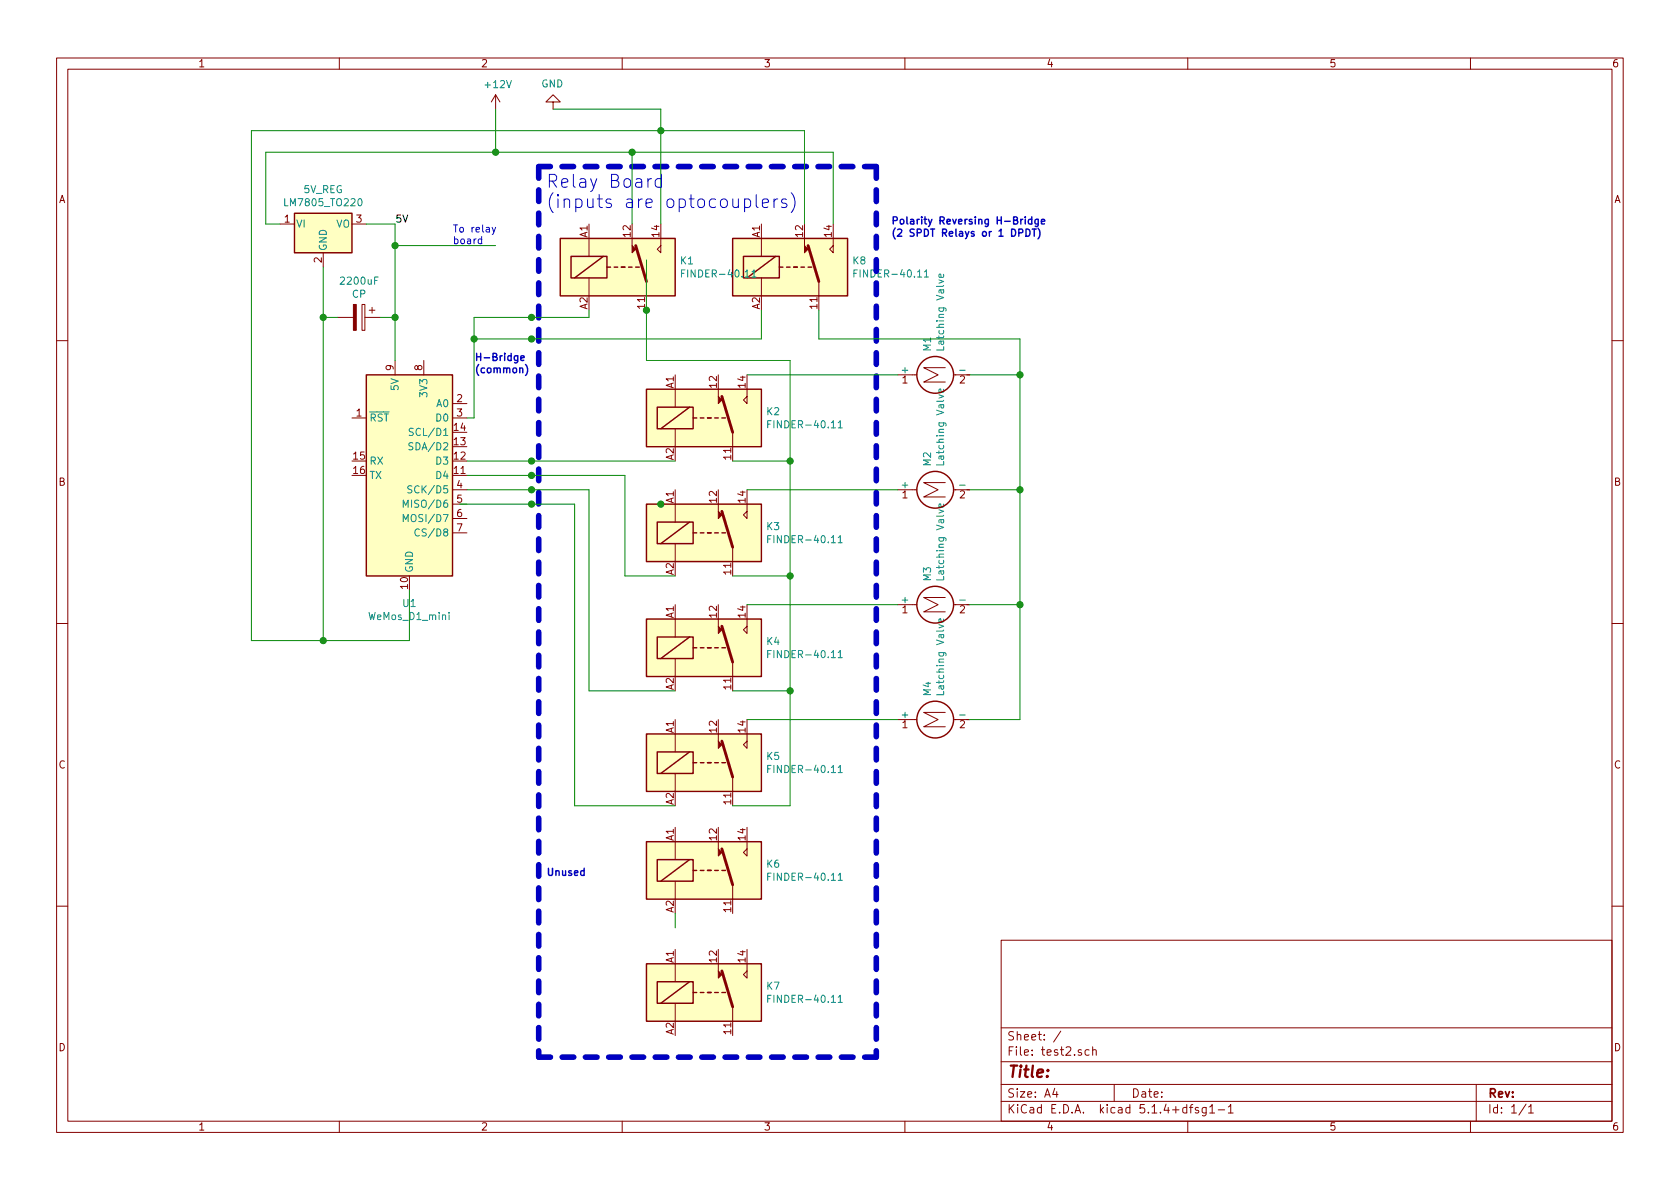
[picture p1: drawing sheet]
<svg xmlns="http://www.w3.org/2000/svg" width="297mm" height="210mm" viewBox="0 0 297 210" stroke-linecap="round" stroke-linejoin="round" font-family="sans-serif">
<g fill="none" stroke="#840000" stroke-width=".18">
<path d="M10 10.3h277v189.9h-277zM12 12.2h273v186.1h-273zM60 10.3v1.9M87.6 16.8l-.7 1.2M87.6 16.8v2.5M87.6 16.8l.8 1.2M97.8 18h1.3l-1.3-1.2-1.3 1.2h1.3v1.3M110 10.3v1.9M160 10.3v1.9M210 10.3v1.9M260 10.3v1.9M49.5 39.6h2.6"/>
<path d="M62.2 39.6h2.6M57.1 44.7v2.5M59.7 56.1h2.8M64 53.8h.5v4.6h-.5zM64.5 56.1h2.8M65.3 54.9h1M65.8 54.4v1M104.1 42.2v3.1M104.1 49.1v3.2M111.8 42.2v1.2M114.3 49.8v2.5M116.2 44.1l.6-.7v1.3z"/>
<path d="M116.8 42.2v1.2M134.6 42.2v3.1M134.6 49.1v3.2M142.2 42.2v1.2M144.8 49.8v2.5M147.3 43.4v1.3l-.6-.6zM147.3 42.2v1.2M10 60.2h2M62.2 73.9h2.6M69.8 63.7v2.6M74.9 63.7v2.6M80 73.9h2.5"/>
<path d="M80 71.4h2.5M119.4 68.8v3.2M119.4 75.8v3.2M127 68.8v1.3M129.5 76.4v2.6M131.4 70.7l.7-.6v1.3zM132.1 68.8v1.3M158.7 66.3h3.4M167.1 65h-3.8l2.6 1.3-2.6 1.3h3.8M168.6 66.3h2.8M285 60.2h2M80 86.6h2.5"/>
<path d="M80 89.1h2.5M80 91.7h2.5M80 94.2h2.5M119.4 89.1v3.2M119.4 96.1v3.2M127 89.1v1.3M129.5 96.8v2.5M131.4 91.1l.7-.7v1.3zM132.1 89.1v1.3M158.7 86.6h3.4M167.1 85.3h-3.8l2.6 1.3-2.6 1.3h3.8M168.6 86.6h2.8"/>
<path d="M10 110.3h2M119.4 109.5v3.1M119.4 116.5v3.1M127 109.5v1.2M129.5 117.1v2.5M131.4 111.4l.7-.7v1.3zM132.1 109.5v1.2M158.7 106.9h3.4M167.1 105.7h-3.8l2.6 1.2-2.6 1.3h3.8M168.6 106.9h2.8M285 110.3h2M119.4 129.8v3.2"/>
<path d="M119.4 136.8v3.1M127 129.8v1.3M129.5 137.4v2.5M132.1 131.1v1.2l-.7-.6zM132.1 129.8v1.3M158.7 127.2h3.4M167.1 126h-3.8l2.6 1.2-2.6 1.3h3.8M168.6 127.2h2.8M119.4 148.8v3.2M119.4 155.8v3.2M127 148.8v1.3M129.5 156.5v2.5"/>
<path d="M132.1 150.1v1.3l-.7-.7zM132.1 148.8v1.3M10 160.2h2M119.4 170.4v3.2M119.4 177.4v3.2M127 170.4v1.3M129.5 178v2.6M131.4 172.3l.7-.6v1.3zM132.1 170.4v1.3M177 166.3h108v32h-108zM285 160.2h2M60 198.3v1.9"/>
<path d="M110 198.3v1.9M160 198.3v1.9M177 194.8h108M177 191.8h108M177 187.8h108M177 181.8h108M186.5 192.5l-.4 1h1M186.8 193v1M187.6 182.3l-1.3 2M192.6 185.7l-.5-.1-.3 .3 .2 .6h.6M193.2 185.7l.2-.1 .4 .1v.9M193.2 185.1v1.5"/>
<path d="M197 191.8v3M210 198.3v1.9M210.3 195.8h.6M210.9 195.3l-.4 .2v1.3M211.9 195.9l-.4-.1-.2 .2 .1 .3 .5 .1v.3h-.6M213.3 195.8v1.2l-.3 .3h-.4M213.3 195.9l-.5-.1-.3 .3 .1 .6 .2 .1 .5-.1M213.9 195.8l.4-.5v1.5M213.9 196.8h.9M215.4 196.3h1.1M217.2 195.8l.4-.5v1.5M217.2 196.8h.8"/>
<path d="M260 198.3v1.9M261 191.8v6.5M269.8 195.2l-1.2 2M270.3 195.8l.4-.5v1.5M270.3 196.8h.8"/>
</g>
<g fill="#ffffc2" stroke="#ffffc2" stroke-width=".18">
<path d="M114.3 68.8h20.3v10.2h-20.3z"/>
<path d="M64.8 66.3h15.2v35.5h-15.2z"/>
<path d="M52.1 37.7h10.1v7h-10.1z"/>
<path d="M114.3 170.4h20.3v10.2h-20.3z"/>
<path d="M129.5 42.2h20.4v10.1h-20.4z"/>
<path d="M99.1 42.2h20.3v10.1h-20.3z"/>
<path d="M114.3 129.8h20.3v10.1h-20.3z"/>
<path d="M114.3 109.5h20.3v10.1h-20.3z"/>
<path d="M114.3 89.1h20.3v10.2h-20.3z"/>
<path d="M114.3 148.8h20.3v10.2h-20.3z"/>
</g>
<g fill="none" stroke="#840000" stroke-width=".25">
<path d="M52.1 37.7h10.1v7h-10.1zM99.1 42.2h20.3v10.1h-20.3zM101 45.3h6.3v3.8h-6.3zM106.7 45.3l-5.1 3.8M107.3 47.2h.6M108.6 47.2h.6M109.9 47.2h.6M111.1 47.2h.7M112.4 47.2h.6M129.5 42.2h20.4v10.1h-20.4zM131.4 45.3h6.4v3.8h-6.4zM137.2 45.3l-5.1 3.8"/>
<path d="M137.8 47.2h.6M139.1 47.2h.6M140.3 47.2h.7M141.6 47.2h.6M142.9 47.2h.6M64.8 66.3h15.2v35.5h-15.2zM114.3 68.8h20.3v10.2h-20.3zM116.2 72h6.4v3.8h-6.4zM121.9 72l-5.1 3.8M122.6 73.9h.6M123.8 73.9h.7M125.1 73.9h.6"/>
<path d="M126.4 73.9h.6M127.6 73.9h.7M114.3 89.1h20.3v10.2h-20.3zM116.2 92.3h6.4v3.8h-6.4zM121.9 92.3l-5.1 3.8M122.6 94.2h.6M123.8 94.2h.7M125.1 94.2h.6M126.4 94.2h.6M127.6 94.2h.7M114.3 109.5h20.3v10.1h-20.3zM116.2 112.6h6.4v3.9h-6.4z"/>
<path d="M121.9 112.6l-5.1 3.9M122.6 114.5h.6M123.8 114.5h.7M125.1 114.5h.6M126.4 114.5h.6M127.6 114.5h.7M114.3 129.8h20.3v10.1h-20.3zM116.2 133h6.4v3.8h-6.4zM121.9 133l-5.1 3.8M122.6 134.9h.6M123.8 134.9h.7M125.1 134.9h.6"/>
<path d="M126.4 134.9h.6M127.6 134.9h.7M114.3 148.8h20.3v10.2h-20.3zM116.2 152h6.4v3.8h-6.4zM121.9 152l-5.1 3.8M122.6 153.9h.6M123.8 153.9h.7M125.1 153.9h.6M126.4 153.9h.6M127.6 153.9h.7M114.3 170.4h20.3v10.2h-20.3zM116.2 173.6h6.4v3.8h-6.4z"/>
<path d="M121.9 173.6l-5.1 3.8M122.6 175.5h.6M123.8 175.5h.7M125.1 175.5h.6M126.4 175.5h.6M127.6 175.5h.7"/>
<circle cx="165.4" cy="66.3" r="3.3"/>
<circle cx="165.4" cy="86.6" r="3.3"/>
<circle cx="165.4" cy="106.9" r="3.3"/>
<circle cx="165.4" cy="127.2" r="3.3"/>
</g>
<path d="M112.4 43.4l1.9 6.4M142.9 43.4l1.9 6.4M127.6 70.1l1.9 6.3M127.6 90.4l1.9 6.4M127.6 110.7l1.9 6.4M127.6 131.1l1.9 6.3M127.6 150.1l1.9 6.4M127.6 171.7l1.9 6.3" fill="none" stroke="#840000" stroke-width=".51"/>
<g fill="#840000" stroke="#840000" stroke-width=".18">
<path d="M127 70.1l.6 .6-.6 .7z"/>
<path d="M62.5 53.8h.5v4.6h-.5z"/>
<path d="M127 171.7l.6 .6-.6 .7z"/>
<path d="M142.2 43.4l.7 .7-.7 .6z"/>
<path d="M111.8 43.4l.6 .7-.6 .6z"/>
<path d="M127 131.1l.6 .6-.6 .6z"/>
<path d="M127 110.7l.6 .7-.6 .6z"/>
<path d="M127 90.4l.6 .7-.6 .6z"/>
<path d="M127 150.1l.6 .6-.6 .7z"/>
</g>
<g fill="none" stroke="#008484" stroke-width=".18">
<path d="M120.5 48.3h.4M121.1 47.7h-.6v1.3M133 48.1l.3-.4v1.3M133 49h.7M151 48.3h.4M151.6 47.7h-.6v1.3M163.4 48.1l.4-.4v1.3M163.4 49h.8M166.8 48.5l.1 .4-.2 .2-.6-.1v-.5h.2l.1 .6M73 78.4l-.5-.1-.2 .1 .1 .4 .5 .3 .1 .2-.2 .2h-.5M73.1 75.8l-.5-.1-.2 .2v.3l.5 .3 .2 .3-.3 .2h-.5M135.7 75h.5"/>
<path d="M136.3 74.4h-.6v1.3M148.2 74.7l.4-.3v1.3M148.2 75.7h.7M166.8 68.8l.1 .4-.2 .2-.6-.1v-.5h.2l.1 .6M71.3 89.7v-1.3l.4 1 .5-1v1.3M71.3 92.2v-1.2l.4 .9 .5-.9v1.2M72.8 86l-.5-.1-.2 .3 .1 .3 .6 .2v.3l-.2 .2-.5-.1M74.1 93.6a.6 .6 0 0 0-.8 .5 .6 .6 0 0 0 .6 .7l.2-.1M135.7 95.3h.5M136.3 94.7h-.6v1.3M148.2 95.1l.4-.4v1.3M148.2 96h.7"/>
<path d="M166.8 89.1l.1 .4-.2 .2-.6-.1v-.5h.2l.1 .6M79.4 108.3v.1M79.4 108.7v.9M135.7 115.6h.5M136.3 115h-.6v1.3M148.2 115.4l.4-.4v1.3M148.2 116.3h.7M166.8 109.5l.1 .3-.2 .2h-.6v-.5l.2-.1 .1 .6M135.7 136h.5M136.3 135.4h-.6v1.2M148.2 135.7l.4-.3v1.2M148.2 136.6h.7"/>
<path d="M135.7 155h.5M136.3 154.4h-.6v1.3M148.2 154.8l.4-.4v1.3M148.2 155.7h.7M135.7 176.6h.5M136.3 176h-.6v1.3M148.2 176.3l.4-.3v1.3M148.2 177.3h.7"/>
</g>
<path d="M95.2 29.5h59.7M95.2 29.5v157.4M154.9 29.5v157.4M154.9 186.9h-59.7" fill="none" stroke="#0000c2" stroke-width=".99" stroke-dasharray="2.1 2.1"/>
<g fill="none" stroke="#008400" stroke-width=".18">
<path d="M87.6 19.3v7.6M97.8 19.3h19v20.3M49.5 39.6h-2.5v-12.7h100.3v12.7M64.8 39.6h5v24.1M111.8 26.9v12.7M142.2 39.6v-16.5h-97.8v90.2h28v-8.9M57.1 56.1h2.6M57.1 47.2v66.1M67.3 56.1h2.5M69.8 43.4h17.8M104.1 54.9v1.2h-20.3v17.8h-1.3M114.3 46v17.7h25.4v78.8h-10.2"/>
<path d="M134.6 54.9v5h-50.8M144.8 54.9v5h35.5v67.3h-8.9M132.1 66.3h26.6M171.4 66.3h8.9M81.3 89.1h20.3v53.4h17.8M82.5 86.6h21.6v35.6h15.3M82.5 84.1h28v17.7h8.9M82.5 81.5h36.9M129.5 81.5h10.2M132.1 86.6h26.6M171.4 86.6h8.9M129.5 101.8h10.2"/>
<path d="M132.1 106.9h26.6M171.4 106.9h8.9M129.5 122.2h10.2M132.1 127.2h26.6M119.4 161.5v2.6"/>
</g>
<g fill="none" stroke="#0000c2" stroke-width=".18">
<path d="M115.2 31.6a.6 .6 0 0 0-.6 .4M116.9 31.7l-.2-.1a.72 .72 0 0 0-.9 .4l.2 .9a.77 .77 0 0 0 .9 .1M116.9 30.8v2.3M131.6 35.3l.7-.1 .3 .2 .1 .2-.1 .9a.74 .74 0 0 1-1 .1M133.7 34.4v2l.1 .2 .2 .1M134.8 35.9l1.1-.2-.1-.4-.7-.1-.3 .3 .1 1.1 .2 .1 .7-.1M136.9 35.2v1.5M137.5 35.2l-.4 .1-.2 .3M139 35.3a.52 .52 0 0 0-.8 .2l.1 .3 .5 .1 .3 .4-.1 .3-.2 .1-.6-.1M139.9 34.1a2.63 2.63 0 0 1 0 3.5M85.2 42.3h-.4l-.2 .2 .1 .5h.5M85.2 41.8v1.3"/>
<path d="M87 40.2l.3 .8M87.6 40.2l-.4 1.1-.2 .2"/>
</g>
<path d="M182.4 38.8h-.3l-.3 .2 .1 .6h.5M182.4 38.3v1.3M183.6 38.8l-.1 1.1-.2 .2-.3-.1M183.6 38.8h-.4l-.2 .2 .1 .6h.5M184.1 39.2l.6-.1v-.3h-.4l-.2 .2 .1 .6h.5M180.1 41.2l.6-.1 .1-.5-.2-.1h-.5v1.3M181.4 40.5a.64 .64 0 0 1 .7 .6 .64 .64 0 0 1-.7 .7zM182.5 40.5h.7M182.9 40.5v1.3M183.5 40.3a1.47 1.47 0 0 1 0 2M92.1 63.3l.6-.1-.1-.2-.3-.1-.2 .2v.6h.5M92.9 64.5a1.4 1.4 0 0 1 0 1.9" fill="none" stroke="#0000c2" stroke-width=".25"/>
<g fill="#008400" stroke="#008400" stroke-width=".25">
<circle cx="94" cy="56.1" r=".51"/>
<circle cx="116.8" cy="89.1" r=".51"/>
<circle cx="94" cy="89.1" r=".51"/>
<circle cx="83.8" cy="59.9" r=".51"/>
<circle cx="94" cy="86.6" r=".51"/>
<circle cx="116.8" cy="23.1" r=".51"/>
<circle cx="94" cy="84.1" r=".51"/>
<circle cx="111.8" cy="26.9" r=".51"/>
<circle cx="94" cy="81.5" r=".51"/>
<circle cx="94" cy="59.9" r=".51"/>
<circle cx="180.3" cy="66.3" r=".51"/>
<circle cx="69.9" cy="43.4" r=".51"/>
<circle cx="139.7" cy="81.5" r=".51"/>
<circle cx="114.3" cy="54.9" r=".51"/>
<circle cx="57.2" cy="113.3" r=".51"/>
<circle cx="139.7" cy="101.8" r=".51"/>
<circle cx="69.9" cy="56.1" r=".51"/>
<circle cx="87.6" cy="26.9" r=".51"/>
<circle cx="139.7" cy="122.2" r=".51"/>
<circle cx="180.3" cy="106.9" r=".51"/>
<circle cx="57.2" cy="56.1" r=".51"/>
<circle cx="180.3" cy="86.6" r=".51"/>
</g>
<g font-size="3.2" fill="#0000c2">
<text x="96.5" y="33.2">Relay Board</text>
<text x="96.5" y="36.8">(inputs are optocouplers)</text>
</g>
<text font-size="2.8" fill="#840000" x="178" y="190.5">Title:</text>
<g font-size="2.1" fill="#840000">
<text x="178" y="184">Sheet: /</text>
<text x="178" y="186.7">File: test2.sch</text>
<text x="178" y="196.9">KiCad E.D.A. kicad 5.1.4+dfsg1-1</text>
<text x="178" y="194.1">Size: A4</text>
<text x="200" y="194.1">Date:</text>
<text x="263" y="194.1">Rev:</text>
<text x="263" y="196.9">Id: 1/1</text>
</g>
<g font-size="1.8" fill="#840000">
<text x="35" y="11.9">1</text>
<text x="85" y="11.9">2</text>
<text x="135" y="11.9">3</text>
<text x="185" y="11.9">4</text>
<text x="235" y="11.9">5</text>
<text x="285" y="11.9">6</text>
<text x="10.4" y="35.9">A</text>
<text x="285.4" y="35.9">A</text>
<text x="50.3" y="39.4">1</text>
<text x="63" y="39.4">3</text>
<text x="111.5" y="41.9" transform="rotate(-90 111.5 41.9)">12</text>
<text x="116.6" y="41.9" transform="rotate(-90 116.6 41.9)">14</text>
<text x="142" y="41.9" transform="rotate(-90 142 41.9)">12</text>
<text x="147.1" y="41.9" transform="rotate(-90 147.1 41.9)">14</text>
<text x="56.9" y="46.5" transform="rotate(-90 56.9 46.5)">2</text>
<text x="103.9" y="42" transform="rotate(-90 103.9 42)">A1</text>
<text x="134.4" y="42" transform="rotate(-90 134.4 42)">A1</text>
<text x="103.9" y="54.7" transform="rotate(-90 103.9 54.7)">A2</text>
<text x="114" y="54.6" transform="rotate(-90 114 54.6)">11</text>
<text x="134.4" y="54.7" transform="rotate(-90 134.4 54.7)">A2</text>
<text x="144.5" y="54.6" transform="rotate(-90 144.5 54.6)">11</text>
<text x="69.6" y="65.5" transform="rotate(-90 69.6 65.5)">9</text>
<text x="74.7" y="65.5" transform="rotate(-90 74.7 65.5)">8</text>
<text x="80.8" y="71.1">2</text>
<text x="119.1" y="68.7" transform="rotate(-90 119.1 68.7)">A1</text>
<text x="126.7" y="68.5" transform="rotate(-90 126.7 68.5)">12</text>
<text x="131.8" y="68.5" transform="rotate(-90 131.8 68.5)">14</text>
<text x="159.5" y="67.8">1</text>
<text x="169.7" y="67.8">2</text>
<text x="63" y="73.7">1</text>
<text x="80.3" y="76.2">14</text>
<text x="80.8" y="73.7">3</text>
<text x="62.5" y="81.3">15</text>
<text x="62.5" y="83.8">16</text>
<text x="80.3" y="83.8">11</text>
<text x="80.3" y="81.3">12</text>
<text x="80.3" y="78.7">13</text>
<text x="119.1" y="81.4" transform="rotate(-90 119.1 81.4)">A2</text>
<text x="129.3" y="81.2" transform="rotate(-90 129.3 81.2)">11</text>
<text x="10.4" y="85.9">B</text>
<text x="80.8" y="86.4">4</text>
<text x="80.8" y="88.9">5</text>
<text x="119.1" y="89" transform="rotate(-90 119.1 89)">A1</text>
<text x="126.7" y="88.8" transform="rotate(-90 126.7 88.8)">12</text>
<text x="131.8" y="88.8" transform="rotate(-90 131.8 88.8)">14</text>
<text x="159.5" y="88.1">1</text>
<text x="169.7" y="88.1">2</text>
<text x="285.4" y="85.9">B</text>
<text x="80.8" y="91.4">6</text>
<text x="80.8" y="94">7</text>
<text x="119.1" y="101.7" transform="rotate(-90 119.1 101.7)">A2</text>
<text x="129.3" y="101.5" transform="rotate(-90 129.3 101.5)">11</text>
<text x="72.1" y="104.1" transform="rotate(-90 72.1 104.1)">10</text>
<text x="119.1" y="109.3" transform="rotate(-90 119.1 109.3)">A1</text>
<text x="126.7" y="109.2" transform="rotate(-90 126.7 109.2)">12</text>
<text x="131.8" y="109.2" transform="rotate(-90 131.8 109.2)">14</text>
<text x="159.5" y="108.5">1</text>
<text x="169.7" y="108.5">2</text>
<text x="119.1" y="122" transform="rotate(-90 119.1 122)">A2</text>
<text x="129.3" y="121.9" transform="rotate(-90 129.3 121.9)">11</text>
<text x="119.1" y="129.6" transform="rotate(-90 119.1 129.6)">A1</text>
<text x="126.7" y="129.5" transform="rotate(-90 126.7 129.5)">12</text>
<text x="131.8" y="129.5" transform="rotate(-90 131.8 129.5)">14</text>
<text x="159.5" y="128.8">1</text>
<text x="169.7" y="128.8">2</text>
<text x="10.4" y="135.9">C</text>
<text x="285.4" y="135.9">C</text>
<text x="119.1" y="142.3" transform="rotate(-90 119.1 142.3)">A2</text>
<text x="129.3" y="142.2" transform="rotate(-90 129.3 142.2)">11</text>
<text x="119.1" y="148.7" transform="rotate(-90 119.1 148.7)">A1</text>
<text x="126.7" y="148.5" transform="rotate(-90 126.7 148.5)">12</text>
<text x="131.8" y="148.5" transform="rotate(-90 131.8 148.5)">14</text>
<text x="119.1" y="161.4" transform="rotate(-90 119.1 161.4)">A2</text>
<text x="129.3" y="161.2" transform="rotate(-90 129.3 161.2)">11</text>
<text x="119.1" y="170.3" transform="rotate(-90 119.1 170.3)">A1</text>
<text x="126.7" y="170.1" transform="rotate(-90 126.7 170.1)">12</text>
<text x="131.8" y="170.1" transform="rotate(-90 131.8 170.1)">14</text>
<text x="10.4" y="185.9">D</text>
<text x="119.1" y="183" transform="rotate(-90 119.1 183)">A2</text>
<text x="129.3" y="182.8" transform="rotate(-90 129.3 182.8)">11</text>
<text x="285.4" y="185.9">D</text>
<text x="35" y="199.9">1</text>
<text x="85" y="199.9">2</text>
<text x="135" y="199.9">3</text>
<text x="185" y="199.9">4</text>
<text x="235" y="199.9">5</text>
<text x="285" y="199.9">6</text>
</g>
<g font-size="1.8" fill="#008484">
<text x="85.9" y="15.6">+12V</text>
<text x="95.7" y="15.5">GND</text>
<text x="53.7" y="34.2">5V_REG</text>
<text x="50.7" y="36.5">LM7805_TO220</text>
<text x="52.3" y="40.3">VI</text>
<text x="59.4" y="40.3">VO</text>
<text x="57.8" y="44.4" transform="rotate(-90 57.8 44.4)">GND</text>
<text x="120.3" y="46.8">K1</text>
<text x="150.8" y="46.8">K8</text>
<text x="60.5" y="50.3">2200uF</text>
<text x="62.3" y="52.6">CP</text>
<text x="121.3" y="49.1">FINDER-40.11</text>
<text x="151.8" y="49.1">FINDER-40.11</text>
<text x="164.6" y="62.1" transform="rotate(-90 164.6 62.1)">M1</text>
<text x="166.9" y="61.5" transform="rotate(-90 166.9 61.5)">Latching Valve</text>
<text x="70.5" y="69" transform="rotate(-90 70.5 69)">5V</text>
<text x="75.6" y="69.9" transform="rotate(-90 75.6 69.9)">3V3</text>
<text x="159.5" y="66">+</text>
<text x="169.9" y="66">-</text>
<text x="65.3" y="74.5">RST</text>
<text x="73.2" y="77.1">SCL/D1</text>
<text x="77.2" y="72">A0</text>
<text x="77.2" y="74.5">D0</text>
<text x="135.6" y="73.4">K2</text>
<text x="136.5" y="75.7">FINDER-40.11</text>
<text x="65.3" y="82.2">RX</text>
<text x="73" y="79.6">SDA/D2</text>
<text x="77.2" y="82.2">D3</text>
<text x="164.6" y="82.4" transform="rotate(-90 164.6 82.4)">M2</text>
<text x="166.9" y="81.8" transform="rotate(-90 166.9 81.8)">Latching Valve</text>
<text x="65.3" y="84.7">TX</text>
<text x="72.2" y="89.8">MISO/D6</text>
<text x="73" y="87.2">SCK/D5</text>
<text x="77.2" y="84.7">D4</text>
<text x="159.5" y="86.4">+</text>
<text x="169.9" y="86.4">-</text>
<text x="72.2" y="92.3">MOSI/D7</text>
<text x="74.3" y="94.9">CS/D8</text>
<text x="135.6" y="93.7">K3</text>
<text x="73" y="101.3" transform="rotate(-90 73 101.3)">GND</text>
<text x="136.5" y="96.1">FINDER-40.11</text>
<text x="71.3" y="107.3">U1</text>
<text x="159.5" y="106.7">+</text>
<text x="164.6" y="102.7" transform="rotate(-90 164.6 102.7)">M3</text>
<text x="166.9" y="102.1" transform="rotate(-90 166.9 102.1)">Latching Valve</text>
<text x="169.9" y="106.7">-</text>
<text x="65.4" y="109.6">WeMos_D1_mini</text>
<text x="135.6" y="114.1">K4</text>
<text x="136.5" y="116.4">FINDER-40.11</text>
<text x="164.6" y="123" transform="rotate(-90 164.6 123)">M4</text>
<text x="166.9" y="122.4" transform="rotate(-90 166.9 122.4)">Latching Valve</text>
<text x="159.5" y="127">+</text>
<text x="169.9" y="127">-</text>
<text x="135.6" y="134.4">K5</text>
<text x="136.5" y="136.7">FINDER-40.11</text>
<text x="135.6" y="153.4">K6</text>
<text x="136.5" y="155.7">FINDER-40.11</text>
<text x="135.6" y="175">K7</text>
<text x="136.5" y="177.3">FINDER-40.11</text>
</g>
<text font-size="1.8" x="69.8" y="39.4">5V</text>
<g font-size="1.8" fill="#0000c2">
<text x="80" y="41.1">To relay</text>
<text x="157.5" y="39.7">Polarity Reversing H-Bridge</text>
<text x="157.5" y="41.9">(2 SPDT Relays or 1 DPDT)</text>
<text x="80" y="43.2">board</text>
<text x="83.8" y="63.8">H-Bridge</text>
<text x="83.8" y="66">(common)</text>
<text x="96.5" y="154.9">Unused</text>
</g>
</svg>
